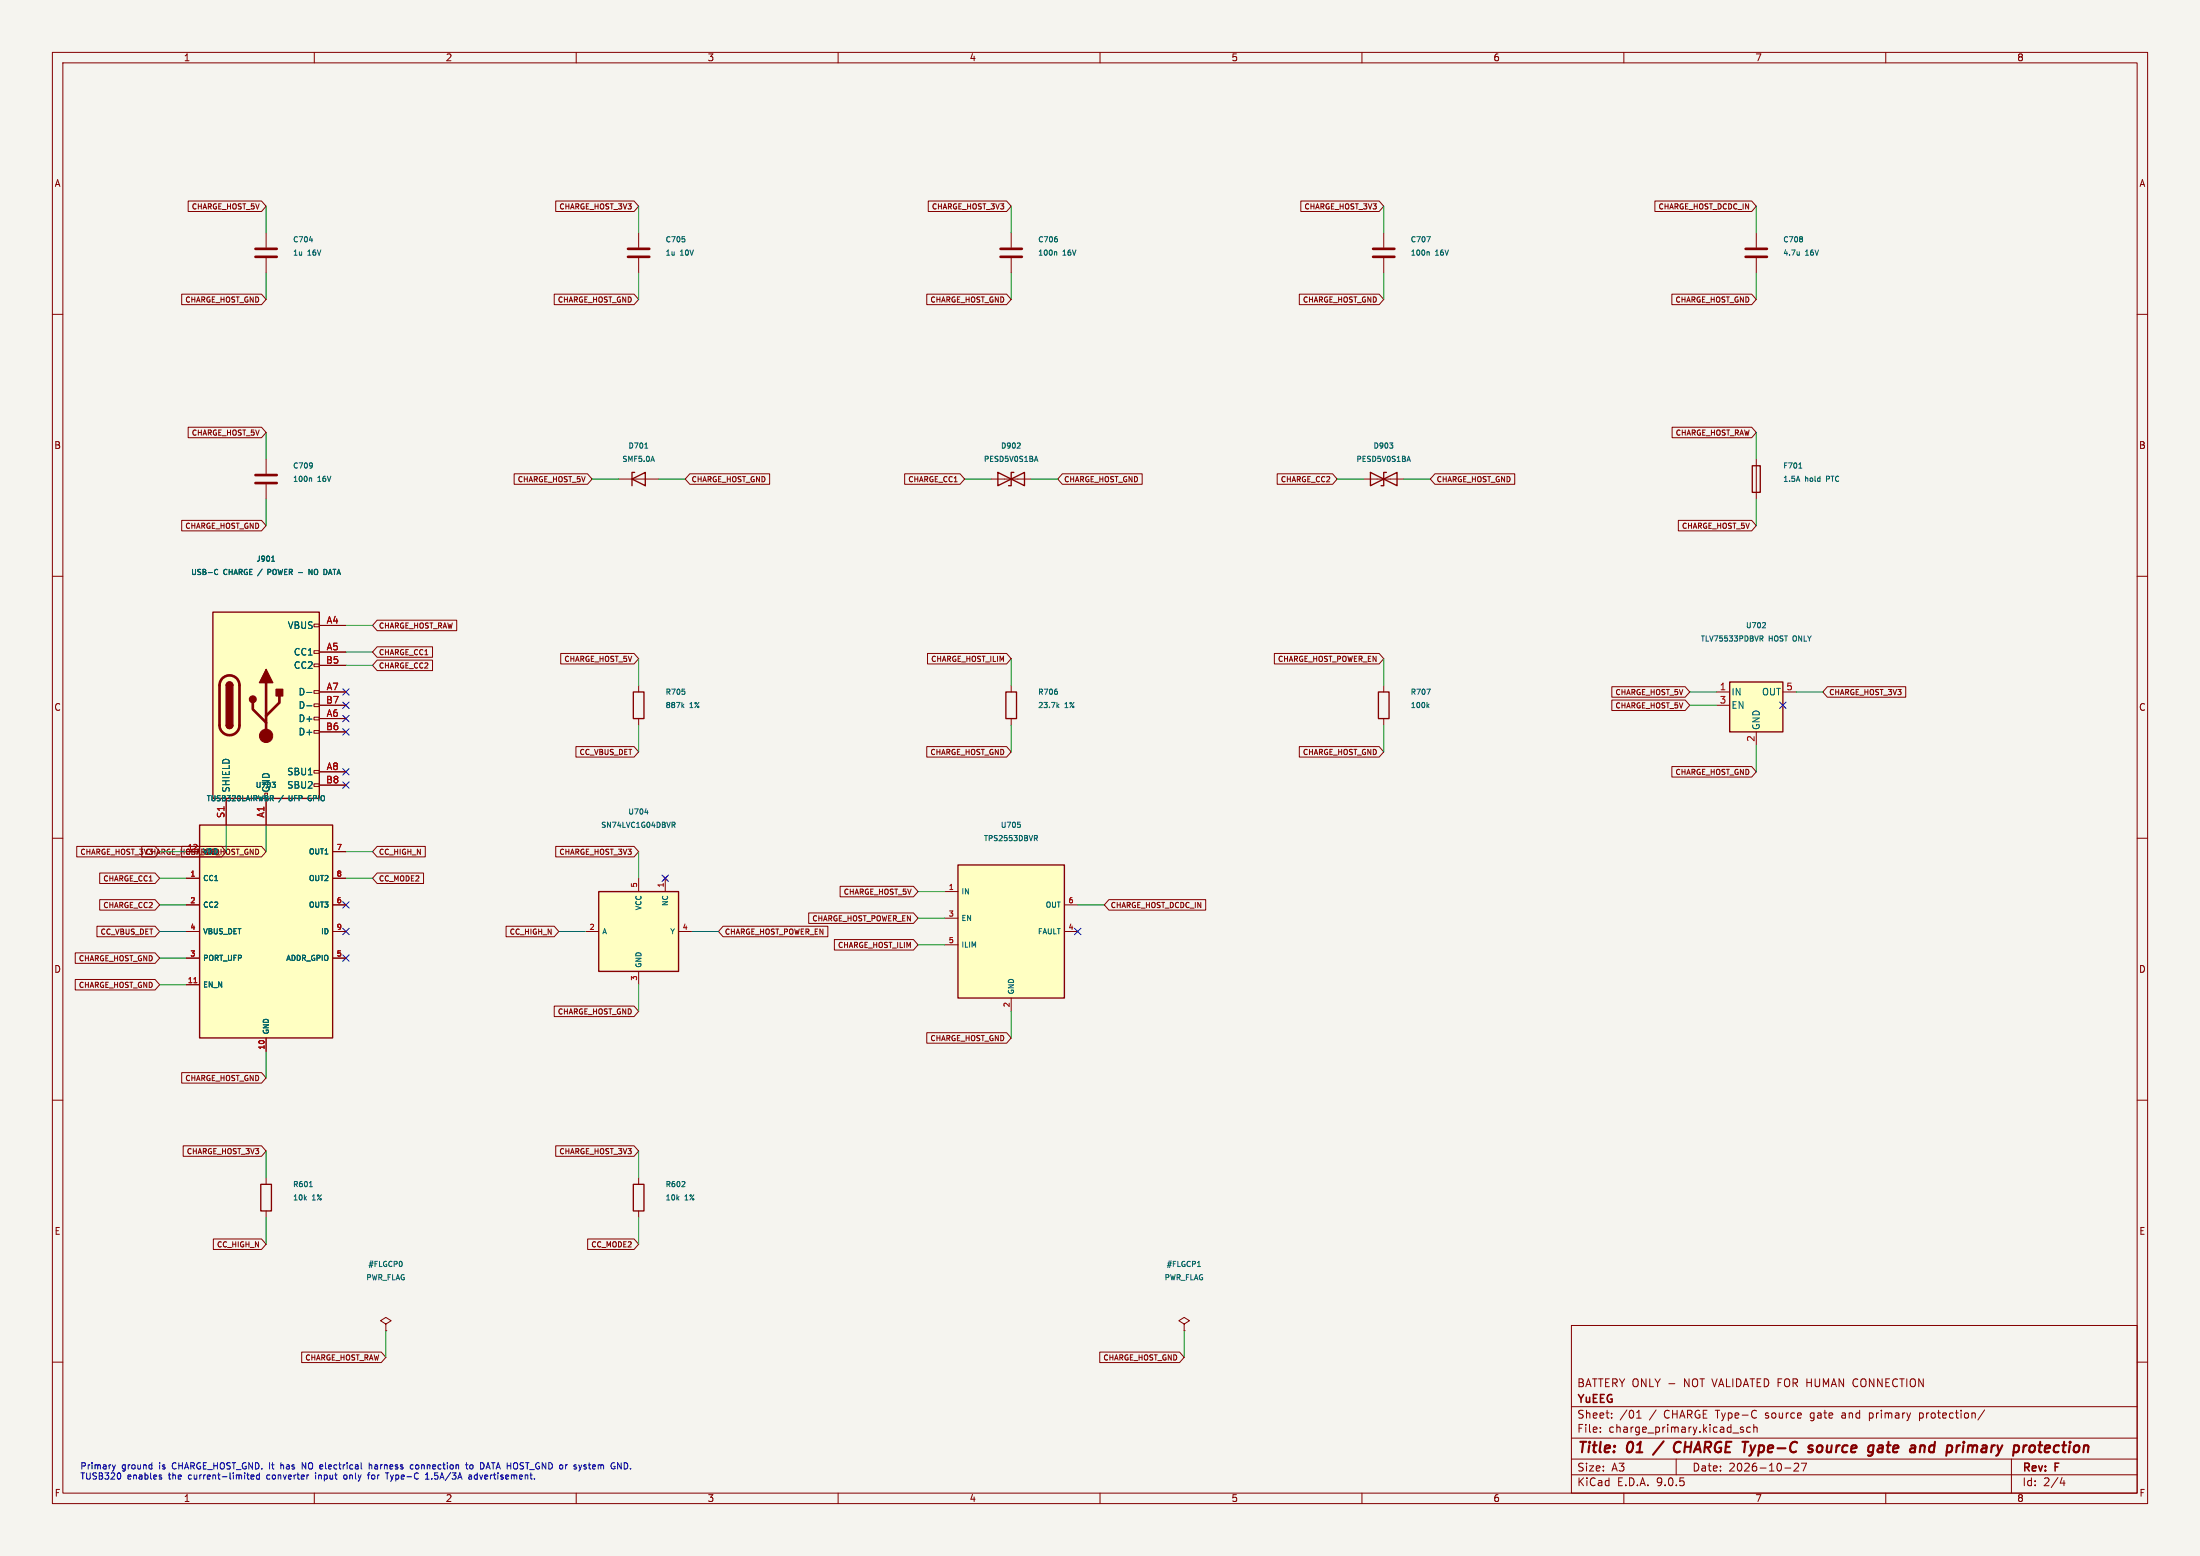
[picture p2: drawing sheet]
<svg xmlns="http://www.w3.org/2000/svg" width="420mm" height="297mm" viewBox="0 0 420 297" stroke-linecap="round" stroke-linejoin="round" font-family="sans-serif">
<path d="M0 0h420v297h-420z" fill="#f5f4ef" stroke="#f5f4ef" stroke-width=".19"/>
<g fill="none" stroke="#840000" stroke-width=".19">
<path d="M10 10h400v277h-400zM12 12h396v273h-396zM60 10v2M110 10v2M160 10v2M210 10v2M260 10v2M310 10v2M360 10v2M10 60h2M408 60h2M10 110h2"/>
<path d="M408 110h2M10 160h2M408 160h2M10 210h2M408 210h2M300 253h108v32h-108zM10 260h2M300 278.5h108M300 274.5h108M300 268.5h108M305.5 273.2v.2M305.5 272.5v.1"/>
<path d="M307.7 270.5v.2M307.7 269.8v.1M312.4 270.7h.9M312.4 269.6l.5-.4v1.5M320 278.5v3M332.8 272.5l-.4-.1-.2 .2 .1 .2 .5 .2v.3h-.6M334.2 272.5l-.5-.1-.3 .3 .2 .6h.6M334.8 272.5l.2-.1 .4 .1v.9M334.8 271.9v1.5M343.3 279.4v.5l-.9 .9h1M344.9 279.3l-.7 1.5M351.7 270.2v.4"/>
<path d="M356.9 270.6l.4 .1M356.9 269.7v1.5M357.3 269.7l-.4 .1M366.4 270.6l.5 .1M366.4 269.7v1.5M366.9 269.7l-.5 .1M378.9 269.1l-1.3 1.9M384 278.5v6.5M408 260h2M60 285v2M110 285v2M160 285v2"/>
<path d="M210 285v2M260 285v2M300 281.5h108M310 285v2M340.7 280.2h1.2M360 285v2M393.7 282l-.4 1.1h.9M394 282.6v1"/>
</g>
<g fill="none" stroke="#840000" stroke-width=".4">
<path d="M317.6 275.1l-2 2.6M320.5 275.2a1.07 1.07 0 0 0-.9 .8 1.07 1.07 0 0 0 .5 1.2l.5-.1M345.5 276.5h.3l.2 .3-.3 .4M345.6 275.9l.5 .1M347.8 276a.59 .59 0 0 0-.9 .3v.7a.53 .53 0 0 0 .8 0M358.6 276h.8l-.1 1.2M359.3 277.1l-.6 .1M359.4 276.3l-.8 .2M368.7 275.9l-.4 .4-.1 .5 .2 .3 .6 .1M375.8 275.9l-.2 1.3M376.5 276a.57 .57 0 0 0-.7 .1M389.1 275.9h.8"/>
<path d="M389.5 275.2l-.2 1.7v.2l.4 .1"/>
</g>
<path d="M182.9 165.1h20.3v25.4h-20.3z" fill="#ffffc2"/>
<path d="M192 132.1h2.1v5.1h-2.1zM182.9 165.1h20.3v25.4h-20.3z" fill="none" stroke="#840000" stroke-width=".25"/>
<path d="M50.8 87.6v2.8M50.8 92.5v2.8M193 130.8v1.3M193 137.2v1.2M180.3 170.2h2.6M180.3 175.3h2.6M203.2 172.7h2.5M203.2 177.8h2.5M180.3 180.3h2.6M193 190.5v2.5" fill="none" stroke="#840000" stroke-width=".19"/>
<path d="M59.2 91.2l.3 .2v.5M59.6 88.4v.7M59.6 88.8v.1M201.8 132v.4M201.9 134.7l.3 .4M202.2 134.4l-.4 .4M194.3 156.9h.5M194.7 157.4v.5M197.5 159.5h.3l.2 .2-.1 .3h-.4M197.7 160l.3 .5" fill="none" stroke="#006464" stroke-width=".19"/>
<path d="M48.8 90.7h4M48.8 92.2h4" fill="none" stroke="#840000" stroke-width=".51"/>
<path d="M40.6 116.8h20.4v35.6h-20.4z" fill="#ffffc2"/>
<g fill="none" stroke="#840000" stroke-width=".19">
<path d="M335.3 44.5v2.7M335.3 49.3v2.8M59.9 119.1h1.1v.5h-1.1zM61 119.4h5M59.9 124.2h1.1v.5h-1.1zM59.9 126.7h1.1v.6h-1.1zM59.9 131.8h1.1v.5h-1.1zM59.9 134.4h1.1v.5h-1.1zM59.9 136.9h1.1v.5h-1.1zM59.9 139.4h1.1v.6h-1.1zM61 124.5h5M61 127h5"/>
<path d="M61 132.1h5M61 134.6h5M61 137.2h5M61 139.7h5M43.2 152.4v5.1M50.5 151.4h.6v1h-.6zM50.8 152.4v5.1M59.9 147.1h1.1v.5h-1.1zM59.9 149.6h1.1v.5h-1.1zM61 147.3h5M61 149.9h5"/>
</g>
<path d="M40.6 116.8h20.4v35.6h-20.4zM43.2 130.8a.64 .64 0 0 1 .6-.6 .64 .64 0 0 1 .6 .6M43.2 138.4a.64 .64 0 0 0 .6 .7 .64 .64 0 0 0 .6-.7" fill="none" stroke="#840000" stroke-width=".25"/>
<path d="M333.2 47.5h4.1M333.2 49h4.1M42.5 129.5a1.9 1.9 0 0 1 2-.4 1.9 1.9 0 0 1 1.2 1.7v7.6a1.91 1.91 0 0 1-1.9 1.9 1.91 1.91 0 0 1-1.9-1.9v-7.7l.2-.7zM48.3 134.1v1.3l2.5 2.5M50.8 130.3v10.2M53.3 132.8v1.3l-2.5 2.6" fill="none" stroke="#840000" stroke-width=".51"/>
<g fill="#840000" stroke="#840000" stroke-width=".25">
<path d="M43.2 130.8h1.2v7.6h-1.2z"/>
<path d="M43.4 130.4a.64 .64 0 0 1 .7-.2 .64 .64 0 0 1 .3 .6h-1.2z"/>
<path d="M43.2 138.4h1.2a.64 .64 0 0 1-.6 .7 .64 .64 0 0 1-.6-.7z"/>
<path d="M50.8 127.8l1.3 2.5h-2.6z"/>
<path d="M52.7 131.6h1.3v1.2h-1.3z"/>
<circle cx="48.3" cy="133.5" r=".63"/>
</g>
<circle cx="50.8" cy="140.5" r="1.27" fill="#840000" stroke="#840000" stroke-width=".19"/>
<g fill="none" stroke="#006464" stroke-width=".19">
<path d="M343.5 48v.7M343.5 48.6l-.1 .1M344.1 45.3v.2M344.1 45.7v.4M41.1 108.7l.5 .1M41.6 109.6h-.5M50 108.6l-.8 1.3M51.1 109.2h.4M51.5 108.7h-.4v1M51.8 107.1h.6M52 106.3l.1-.2v1M57 109.3h.8"/>
<path d="M59 109.7v-1l.6 1M58.6 132.2h.9M58.6 134.7h.9"/>
</g>
<path d="M330.2 130.2h10.2v9.5h-10.2z" fill="#ffffc2"/>
<path d="M330.2 130.2h10.2v9.5h-10.2z" fill="none" stroke="#840000" stroke-width=".25"/>
<path d="M327.7 132.1h2.5M327.7 134.6h2.5M335.3 139.7v2.5M340.4 132.1h2.5" fill="none" stroke="#840000" stroke-width=".19"/>
<path d="M336.9 118.9l.1 .4-.6 .5h.6M336 121.4h.4l.2 .2-.1 .3h-.5M336.2 121.9l.4 .5" fill="none" stroke="#006464" stroke-width=".19"/>
<path d="M114.3 170.2h15.2v15.2h-15.2z" fill="#ffffc2"/>
<path d="M120.6 91.4l2.6-1.2v2.5zM121.2 90.2h-.6v2.5M190.5 90.2v2.5l5.1-2.5v2.5zM193.5 90.2h-.5v2.5h-.5M261.6 90.2v2.5l5.1-2.5v2.5zM264.7 90.2h-.5v2.5h-.5M334.5 88.9h1.5v5.1h-1.5zM114.3 170.2h15.2v15.2h-15.2zM49.8 226.1h2v5h-2zM120.9 226.1h2v5h-2z" fill="none" stroke="#840000" stroke-width=".25"/>
<g fill="none" stroke="#840000" stroke-width=".19">
<path d="M50.8 44.5v2.7M50.8 49.3v2.8M193 44.5v2.7M193 49.3v2.8M264.2 44.5v2.7M264.2 49.3v2.8M118.1 91.4h7.6M189.2 91.4h7.6M260.3 91.4h7.7M335.3 87.6v7.7M111.8 177.8h2.5M121.9 167.6v2.6"/>
<path d="M126.6 167.3l.8 .7M127 167.6v2.6M127.4 167.3l-.8 .7M129.5 177.8h2.6M121.9 185.4v2.6M50.8 224.8v1.3M50.8 231.1v1.3M121.9 224.8v1.3M121.9 231.1v1.3"/>
</g>
<g fill="none" stroke="#006464" stroke-width=".19">
<path d="M59.1 45.8h.6M201.4 48l.3 .2v.5M201.8 45.7v.4M272.4 45.2h.6l-.4 1M272.6 48l.3 .2v.5M123.1 85.5h.6M194.2 85.5h.6M194.7 84.6v.4M197.6 87.8h.4M197.8 87.1l.3 1M265.3 84.5h.6l-.3 .4M265.9 85v.4"/>
<path d="M268.7 87.8h.5M268.9 87.1l.4 1M343.4 89.4h.6M123.1 155.1h.6M128.3 156.9h.4l.2 .2-.1 .3-.5 .1M128.5 157.5l.4 .4M59.1 226.5h.5M130.1 226.5h.7M130.7 225.6v.3"/>
</g>
<path d="M48.8 47.5h4M48.8 49h4M191 47.5h4.1M191 49h4.1M262.1 47.5h4.1M262.1 49h4.1" fill="none" stroke="#840000" stroke-width=".51"/>
<path d="M38.1 157.5h25.4v40.6h-25.4z" fill="#ffffc2"/>
<path d="M120.9 132.1h2v5.1h-2zM263.1 132.1h2.1v5.1h-2.1zM38.1 157.5h25.4v40.6h-25.4z" fill="none" stroke="#840000" stroke-width=".25"/>
<g fill="none" stroke="#840000" stroke-width=".19">
<path d="M35.9 38.4h14l.9 1-.9 1h-14zM106.1 38.4h14.9l.9 1-.9 1h-14.9zM177.2 38.4h15l.8 1-.8 1h-15zM248.3 38.4h15l.9 1-.9 1h-15zM315.9 38.4h18.5l.9 1-.9 1h-18.5zM34.7 56.1h15.2l.9 1.1-.9 1h-15.2zM105.8 56.1h15.2l.9 1.1-.9 1h-15.2zM121.9 44.5v2.7M121.9 49.3v2.8M176.9 56.1h15.3l.8 1.1-.8 1h-15.3zM248 56.1h15.3l.9 1.1-.9 1h-15.3zM319.2 56.1h15.2l.9 1.1-.9 1h-15.2z"/>
<path d="M34.7 99.3h15.2l.9 1-.9 1h-15.2zM35.9 81.5h14l.9 1.1-.9 1h-14zM98.2 90.4h14l.8 1-.8 1h-14zM131.7 90.4h15.2v2h-15.2l-.9-1zM172.7 90.4h10.6l.8 1-.8 1h-10.6zM202.8 90.4h15.2v2h-15.2l-.9-1zM243.8 90.4h10.6l.9 1-.9 1h-10.6zM273.9 90.4h15.3v2h-15.3l-.9-1zM319.2 81.5h15.2l.9 1.1-.9 1h-15.2zM320.4 99.3h14l.9 1-.9 1h-14zM61 119.4h5M72 118.4h15.2v2h-15.2l-.9-1z"/>
<path d="M61 124.5h5M61 127h5M61 132.1h5M61 134.6h5M61 137.2h5M61 139.7h5M72 123.5h10.6v2h-10.6l-.9-1zM72 126h10.6v2h-10.6l-.9-1zM107 124.7h14l.9 1-.9 1h-14zM121.9 130.8v1.3M121.9 137.2v1.2M177.1 124.7h15.1l.8 1-.8 1h-15.1z"/>
<path d="M243.3 124.7h20l.9 1-.9 1h-20zM264.2 130.8v1.3M264.2 137.2v1.2M307.7 131.1h14l.9 1-.9 1h-14zM307.7 133.6h14l.9 1-.9 1h-14zM348.9 131.1h14.9v2h-14.9l-.9-1zM43.2 152.4v5.1M50.8 152.4v5.1M61 147.3h5M61 149.9h5M109.9 142.5h11.1l.9 1-.9 1h-11.1zM176.9 142.5h15.3l.8 1-.8 1h-15.3z"/>
<path d="M248 142.5h15.3l.9 1-.9 1h-15.3zM319.2 146.3h15.2l.9 1-.9 1h-15.2zM14.6 161.6h15l.9 1-.9 1h-15zM18.5 176.8h11.1l.9 1-.9 1h-11.1zM19 171.7h10.6l.9 1-.9 1h-10.6zM19 166.6h10.6l.9 1-.9 1h-10.6zM27.1 161.6h15.2l.9 1-.9 1h-15.2zM34.7 161.6h15.2l.9 1-.9 1h-15.2zM35.6 162.6h2.5M35.6 167.6h2.5M35.6 172.7h2.5M35.6 177.8h2.5"/>
<path d="M63.5 162.6h2.5M63.5 167.6h2.5M63.5 172.7h2.5M63.5 177.8h2.5M72 161.6h9.2v2h-9.2l-.9-1zM72 166.6h8.9v2h-8.9l-.9-1zM96.6 176.8h9.2l.9 1-.9 1h-9.2zM106.1 161.6h14.9l.9 1-.9 1h-14.9zM138 176.8h20v2h-20l-.8-1zM154.4 174.3h20l.9 1-.9 1h-20zM159.3 179.3h15.1l.9 1-.9 1h-15.1zM160.4 169.2h14l.9 1-.9 1h-14z"/>
<path d="M211.7 171.7h18.5v2h-18.5l-.9-1zM14.4 181.9h15.2l.9 1-.9 1h-15.2zM14.4 187h15.2l.9 1-.9 1h-15.2zM35.6 182.9h2.5M35.6 188h2.5M50.8 198.1v2.6M63.5 182.9h2.5M105.8 192h15.2l.9 1-.9 1h-15.2zM176.9 197.1h15.3l.8 1-.8 1h-15.3zM34.7 204.7h15.2l.9 1-.9 1h-15.2zM35 218.7h14.9l.9 1-.9 1h-14.9zM106.1 218.7h14.9l.9 1-.9 1h-14.9z"/>
<path d="M40.7 236.5h9.2l.9 1-.9 1h-9.2zM112.2 236.5h8.8l.9 1-.9 1h-8.8zM57.6 258.1h15.2l.9 1-.9 1h-15.2zM73.7 252.7l1-.6-1-.6-1.1 .6 1.1 .6v1.3M73.7 254h.1M209.9 258.1h15.3l.9 1-.9 1h-15.3zM226.1 252.7l1-.6-1-.6-1.1 .6 1.1 .6v1.3M226.1 254h.1"/>
</g>
<path d="M37 187.6h.6" fill="none" stroke="#a90000" stroke-width=".19"/>
<g fill="none" stroke="#006464" stroke-width=".19">
<path d="M130.7 45.7v.4M41.1 108.7l.5 .1M41.6 109.6h-.5M50 108.6l-.8 1.3M51.1 109.2h.4M51.5 108.7h-.4v1M51.8 107.1h.6M52 106.3l.1-.2v1M57 109.3h.8M59 109.7v-1l.6 1M58.6 132.2h.9M58.6 134.7h.9"/>
<path d="M130.3 134.7l.3 .4M130.6 134.4l-.4 .4M130.7 132v.4M272.4 131.5h.6l-.4 1M272.5 134.7l.3 .4M272.8 134.4l-.4 .4M51.8 152.4l.4 .5M51.9 149.3h.7l-.4 .4M52.1 151.9v.4M52.5 149.7v.6M58.8 152.1v.5M228.6 241.8h.6"/>
</g>
<path d="M119.9 47.5h4.1M119.9 49h4.1" fill="none" stroke="#840000" stroke-width=".51"/>
<g fill="none" stroke="#009600" stroke-width=".19">
<path d="M50.8 39.4v5.1M121.9 39.4v5.1M193 39.4v5.1M264.2 39.4v5.1M335.3 39.4v5.1M50.8 52.1v5.1M121.9 52.1v5.1M193 52.1v5.1M264.2 52.1v5.1M335.3 52.1v5.1M50.8 82.6v5M50.8 95.3v5"/>
<path d="M113 91.4h5.1M125.7 91.4h5.1M184.1 91.4h5.1M196.8 91.4h5.1M255.3 91.4h5M268 91.4h5M335.3 82.6v5M335.3 95.3v5M66 119.4h5.1M66 124.5h5.1M66 127h5.1M121.9 125.7v5.1"/>
<path d="M121.9 138.4v5.1M193 125.7v5.1M193 138.4v5.1M264.2 125.7v5.1M264.2 138.4v5.1M322.6 132.1h5.1M322.6 134.6h5.1M342.9 132.1h5.1M43.2 157.5v5.1M50.8 157.5v5.1M335.3 142.2v5.1M30.5 162.6h5.1"/>
<path d="M30.5 167.6h5.1M30.5 172.7h5.1M30.5 177.8h5.1M66 162.6h5.1M66 167.6h5.1M106.7 177.8h5.1M121.9 162.6v5M132.1 177.8h5.1M175.3 170.2h5M175.3 175.3h5M205.7 172.7h5.1M30.5 182.9h5.1"/>
<path d="M30.5 188h5.1M121.9 188v5M175.3 180.3h5M193 193v5.1M50.8 200.7v5M50.8 219.7v5.1M121.9 219.7v5.1M50.8 232.4v5.1M121.9 232.4v5.1M73.7 254v5.1M226.1 254v5.1"/>
</g>
<g fill="none" stroke="#000084" stroke-width=".19">
<path d="M65.4 139.1l1.2 1.2M65.4 134l1.2 1.2M65.4 131.5l1.2 1.2M65.4 136.6l1.2 1.2M66.6 139.1l-1.2 1.2M66.6 134l-1.2 1.2M66.6 131.5l-1.2 1.2M66.6 136.6l-1.2 1.2M339.8 134l1.2 1.2M341 134l-1.2 1.2M65.4 149.3l1.2 1.2M65.4 146.7l1.2 1.2"/>
<path d="M66.6 149.3l-1.2 1.2M66.6 146.7l-1.2 1.2M65.4 177.2l1.2 1.2M65.4 172.1l1.2 1.2M66.6 177.2l-1.2 1.2M66.6 172.1l-1.2 1.2M126.4 167l1.2 1.2M127.6 167l-1.2 1.2M205.1 177.2l1.2 1.2M206.3 177.2l-1.2 1.2M65.4 182.3l1.2 1.2M66.6 182.3l-1.2 1.2"/>
</g>
<g fill="none" stroke="#0000c2" stroke-width=".19">
<path d="M21.5 279.6l.2 .8M22 279.6l-.3 .8M28.9 279.6l.1 .1M29 279.2v1.2M53.6 279.2v1.2M54 279.6l-.4 .1M70.5 279.7h.4l.1 .7M70.5 279.2v1.2M78.9 279.7l-.4-.1-.2 .2 .1 .5h.5M79.5 279.7l-.2 .1 .2 .5M88.9 279.6h.4M89.1 279.2v1l.2 .2"/>
<path d="M90.3 279.8l-.2-.2-.4 .2 .1 .5 .3 .1 .2-.2M111.8 279.6l-.3 .2v.1l.3 .1M117.9 279.2l.7 1.2v-1.2M21.7 280.4l-.2 .4M23.1 281.6l-.1 .5M29 280.3l-.1 .1M30.5 281.9l.3 .1 .1 .2-.4 .1M30.5 281.5l.3 .1M47.3 282.3h.3M48 281.6v.7h.4M48.4 281.6l.1 .2-.6 .1M49.1 281.6l-.2 .2 .1 .4 .5 .1"/>
<path d="M49.5 281.1v1.2M51 281.6v.6M57.7 280.4v-1.2l.7 1.2M60.3 281.5v.8M66.1 281.6l-.2-.1-.3 .3 .1 .5h.4M70.1 281.5h.5M70.6 281.1l-.3 .2v1M81.2 282.3h.7M81.5 281.3l-.3 .2M81.6 281.1v1.2M82.4 282.2v.1M89.5 281.6h.5v.7"/>
<path d="M90 281.8l-.5 .2 .1 .3h.4M91 281.5l-.3 .1-.2 .2 .1 .4 .4 .1M92.8 280.4l.4-1.2 .4 1.2M92.9 280.1h.6M111.5 280.3l.3 .1"/>
</g>
<g font-size="2.8" fill="#840000">
<text x="301" y="277.9">Title:</text>
<text x="310.6" y="277.9">01</text>
<text x="321.2" y="277.9">CHARGE Type-C</text>
<text x="348.5" y="277.9">source</text>
<text x="360.7" y="277.9">gate</text>
<text x="369.5" y="277.9">and</text>
<text x="377.3" y="277.9">primary</text>
<text x="390.9" y="277.9">protection</text>
</g>
<g font-size="2.1" fill="#840000">
<text x="301" y="268.2">YuEEG</text>
<text x="301" y="265">BATTERY ONLY -</text>
<text x="321.6" y="265">NOT VALIDATED FOR HUMAN CONNECTION</text>
<text x="301" y="273.7">File:</text>
<text x="301" y="271">Sheet:</text>
<text x="307.1" y="273.7">charge_primary.kicad_sch</text>
<text x="309.2" y="271">/01</text>
<text x="314.9" y="271">/</text>
<text x="317.8" y="271">CHARGE Type-C</text>
<text x="337.4" y="271">source</text>
<text x="346.1" y="271">gate</text>
<text x="352.3" y="271">and</text>
<text x="357.7" y="271">primary</text>
<text x="367.4" y="271">protection/</text>
<text x="301" y="281.1">Size:</text>
<text x="307.6" y="281.1">A3</text>
<text x="323" y="281.1">Date:</text>
<text x="330" y="281.1">2026-10-27</text>
<text x="386" y="281.3">Rev:</text>
<text x="392.4" y="281.3">F</text>
<text x="301" y="283.9">KiCad</text>
<text x="308.7" y="283.9">E.D.A.</text>
<text x="316.3" y="283.9">9.0.5</text>
<text x="386" y="283.9">Id:</text>
<text x="390.1" y="283.9">2/4</text>
</g>
<g font-size="1.8" fill="#840000">
<text x="35" y="11.9">1</text>
<text x="85" y="11.9">2</text>
<text x="135" y="11.9">3</text>
<text x="185" y="11.9">4</text>
<text x="235" y="11.9">5</text>
<text x="285" y="11.9">6</text>
<text x="335" y="11.9">7</text>
<text x="385" y="11.9">8</text>
<text x="10.3" y="35.9">A</text>
<text x="408.3" y="35.9">A</text>
<text x="10.3" y="85.9">B</text>
<text x="408.2" y="85.9">B</text>
<text x="10.3" y="135.9">C</text>
<text x="408.2" y="135.9">C</text>
<text x="10.3" y="185.9">D</text>
<text x="408.2" y="185.9">D</text>
<text x="10.3" y="235.9">E</text>
<text x="408.3" y="235.9">E</text>
<text x="10.3" y="285.9">F</text>
<text x="35" y="286.9">1</text>
<text x="85" y="286.9">2</text>
<text x="135" y="286.9">3</text>
<text x="185" y="286.9">4</text>
<text x="235" y="286.9">5</text>
<text x="285" y="286.9">6</text>
<text x="335" y="286.9">7</text>
<text x="385" y="286.9">8</text>
<text x="408.3" y="285.9">F</text>
</g>
<g font-size="1.8" fill="#a90000">
<text x="62.2" y="119.1">A4</text>
<text x="62.2" y="124.2">A5</text>
<text x="62.2" y="126.7">B5</text>
<text x="62.2" y="131.8">A7</text>
<text x="328.2" y="131.8">1</text>
<text x="340.9" y="131.8">5</text>
<text x="62.2" y="134.4">B7</text>
<text x="62.2" y="136.9">A6</text>
<text x="328.2" y="134.4">3</text>
<text x="62.2" y="139.4">B6</text>
<text x="335" y="141.7" transform="rotate(-90 335 141.7)">2</text>
<text x="62.2" y="149.6">B8</text>
<text x="62.2" y="147.1">A8</text>
<text x="42.9" y="156.3" transform="rotate(-90 42.9 156.3)">S1</text>
<text x="50.5" y="156.2" transform="rotate(-90 50.5 156.2)">A1</text>
</g>
<g font-size="1.8" fill="#006464">
<text x="54.8" y="120.2">VBUS</text>
<text x="56" y="125.3">CC1</text>
<text x="56" y="127.9">CC2</text>
<text x="56.9" y="132.9">D-</text>
<text x="56.9" y="135.5">D-</text>
<text x="330.5" y="132.9">IN</text>
<text x="330.5" y="135.5">EN</text>
<text x="336.3" y="132.9">OUT</text>
<text x="56.9" y="138">D+</text>
<text x="56.9" y="140.6">D+</text>
<text x="336.1" y="139.4" transform="rotate(-90 336.1 139.4)">GND</text>
<text x="54.7" y="148.2">SBU1</text>
<text x="44" y="151.4" transform="rotate(-90 44 151.4)">SHIELD</text>
<text x="51.7" y="151.4" transform="rotate(-90 51.7 151.4)">GND</text>
<text x="54.7" y="150.7">SBU2</text>
</g>
<g font-size="1.7" fill="#0000c2">
<text x="15.2" y="280.8">Primary</text>
<text x="23.2" y="280.8">ground</text>
<text x="30.5" y="280.8">is</text>
<text x="33.2" y="280.8">CHARGE_HOST_GND. It</text>
<text x="54.3" y="280.8">has</text>
<text x="58.6" y="280.8">NO electrical</text>
<text x="71.8" y="280.8">harness</text>
<text x="79.9" y="280.8">connection</text>
<text x="90.8" y="280.8">to</text>
<text x="93.7" y="280.8">DATA HOST_GND or</text>
<text x="112.3" y="280.8">system</text>
<text x="119.6" y="280.8">GND.</text>
<text x="15.2" y="282.7">TUSB320</text>
<text x="24.3" y="282.7">enables</text>
<text x="32.4" y="282.7">the</text>
<text x="36.3" y="282.7">current-limited</text>
<text x="51.5" y="282.7">converter</text>
<text x="61" y="282.7">input</text>
<text x="66.6" y="282.7">only</text>
<text x="71.4" y="282.7">for</text>
<text x="75.1" y="282.7">Type-C</text>
<text x="82.9" y="282.7">1.5A/3A</text>
<text x="91.3" y="282.7">advertisement.</text>
</g>
<g font-size="1.4" fill="#840000">
<text x="36.5" y="40.2">CHARGE_HOST_5V</text>
<text x="106.6" y="40.2">CHARGE_HOST_3V3</text>
<text x="177.8" y="40.2">CHARGE_HOST_3V3</text>
<text x="248.9" y="40.2">CHARGE_HOST_3V3</text>
<text x="316.5" y="40.2">CHARGE_HOST_DCDC_IN</text>
<text x="35.2" y="57.9">CHARGE_HOST_GND</text>
<text x="106.3" y="57.9">CHARGE_HOST_GND</text>
<text x="177.5" y="57.9">CHARGE_HOST_GND</text>
<text x="248.6" y="57.9">CHARGE_HOST_GND</text>
<text x="319.7" y="57.9">CHARGE_HOST_GND</text>
<text x="36.5" y="83.3">CHARGE_HOST_5V</text>
<text x="319.8" y="83.3">CHARGE_HOST_RAW</text>
<text x="98.7" y="92.2">CHARGE_HOST_5V</text>
<text x="131.9" y="92.2">CHARGE_HOST_GND</text>
<text x="173.2" y="92.2">CHARGE_CC1</text>
<text x="203.1" y="92.2">CHARGE_HOST_GND</text>
<text x="244.4" y="92.2">CHARGE_CC2</text>
<text x="274.2" y="92.2">CHARGE_HOST_GND</text>
<text x="35.2" y="101.1">CHARGE_HOST_GND</text>
<text x="320.9" y="101.1">CHARGE_HOST_5V</text>
<text x="72.2" y="120.2">CHARGE_HOST_RAW</text>
<text x="72.2" y="125.3">CHARGE_CC1</text>
<text x="72.2" y="127.8">CHARGE_CC2</text>
<text x="107.6" y="126.5">CHARGE_HOST_5V</text>
<text x="177.6" y="126.5">CHARGE_HOST_ILIM</text>
<text x="243.8" y="126.5">CHARGE_HOST_POWER_EN</text>
<text x="308.2" y="132.9">CHARGE_HOST_5V</text>
<text x="308.2" y="135.4">CHARGE_HOST_5V</text>
<text x="349.1" y="132.9">CHARGE_HOST_3V3</text>
<text x="110.5" y="144.3">CC_VBUS_DET</text>
<text x="177.5" y="144.3">CHARGE_HOST_GND</text>
<text x="248.6" y="144.3">CHARGE_HOST_GND</text>
<text x="319.7" y="148.1">CHARGE_HOST_GND</text>
<text x="15.2" y="163.4">CHARGE_HOST_3V3</text>
<text x="27.6" y="163.4">CHARGE_HOST_GND</text>
<text x="35.2" y="163.4">CHARGE_HOST_GND</text>
<text x="72.2" y="163.4">CC_HIGH_N</text>
<text x="106.6" y="163.4">CHARGE_HOST_3V3</text>
<text x="19.6" y="173.5">CHARGE_CC2</text>
<text x="19.6" y="168.4">CHARGE_CC1</text>
<text x="72.2" y="168.4">CC_MODE2</text>
<text x="160.9" y="171">CHARGE_HOST_5V</text>
<text x="211.9" y="173.5">CHARGE_HOST_DCDC_IN</text>
<text x="19.1" y="178.6">CC_VBUS_DET</text>
<text x="97.2" y="178.6">CC_HIGH_N</text>
<text x="138.3" y="178.6">CHARGE_HOST_POWER_EN</text>
<text x="154.9" y="176.1">CHARGE_HOST_POWER_EN</text>
<text x="14.9" y="183.7">CHARGE_HOST_GND</text>
<text x="159.8" y="181.1">CHARGE_HOST_ILIM</text>
<text x="14.9" y="188.8">CHARGE_HOST_GND</text>
<text x="106.3" y="193.8">CHARGE_HOST_GND</text>
<text x="177.5" y="198.9">CHARGE_HOST_GND</text>
<text x="35.2" y="206.5">CHARGE_HOST_GND</text>
<text x="35.5" y="220.5">CHARGE_HOST_3V3</text>
<text x="106.6" y="220.5">CHARGE_HOST_3V3</text>
<text x="41.3" y="238.3">CC_HIGH_N</text>
<text x="112.7" y="238.3">CC_MODE2</text>
<text x="58.1" y="259.9">CHARGE_HOST_RAW</text>
<text x="210.5" y="259.9">CHARGE_HOST_GND</text>
</g>
<g font-size="1.4" fill="#006464">
<text x="55.8" y="46.4">C704</text>
<text x="127" y="46.4">C705</text>
<text x="198.1" y="46.4">C706</text>
<text x="269.2" y="46.4">C707</text>
<text x="340.3" y="46.4">C708</text>
<text x="55.8" y="49">1u</text>
<text x="58.7" y="49">16V</text>
<text x="127" y="49">1u</text>
<text x="129.8" y="49">10V</text>
<text x="198.1" y="49">100n</text>
<text x="202.9" y="49">16V</text>
<text x="269.2" y="49">100n</text>
<text x="274" y="49">16V</text>
<text x="340.3" y="49">4.7u</text>
<text x="344.6" y="49">16V</text>
<text x="55.8" y="89.6">C709</text>
<text x="118.7" y="88.4">SMF5.0A</text>
<text x="119.9" y="85.8">D701</text>
<text x="187.7" y="88.4">PESD5V0S1BA</text>
<text x="191" y="85.8">D902</text>
<text x="258.8" y="88.4">PESD5V0S1BA</text>
<text x="262.1" y="85.8">D903</text>
<text x="340.3" y="89.6">F701</text>
<text x="55.8" y="92.2">100n</text>
<text x="60.6" y="92.2">16V</text>
<text x="340.3" y="92.2">1.5A</text>
<text x="344.6" y="92.2">hold</text>
<text x="348.8" y="92.2">PTC</text>
<text x="48.9" y="107.4">J901</text>
<text x="36.4" y="109.9">USB-C</text>
<text x="42.6" y="109.9">CHARGE</text>
<text x="51.5" y="109.9">POWER</text>
<text x="59.9" y="109.9">NO</text>
<text x="63" y="109.9">DATA</text>
<text x="324.6" y="122.6">TLV75533PDBVR</text>
<text x="333.2" y="120.1">U702</text>
<text x="337.6" y="122.6">HOST ONLY</text>
<text x="127" y="135.3">887k</text>
<text x="127" y="132.8">R705</text>
<text x="131.6" y="135.3">1%</text>
<text x="198.1" y="135.3">23.7k</text>
<text x="198.1" y="132.8">R706</text>
<text x="203.2" y="135.3">1%</text>
<text x="269.2" y="135.3">100k</text>
<text x="269.2" y="132.8">R707</text>
<text x="39.3" y="153.1">TUSB320LAIRWBR</text>
<text x="48.7" y="150.6">U703</text>
<text x="53.3" y="153.1">/</text>
<text x="55.3" y="153.1">UFP</text>
<text x="59.3" y="153.1">GPIO</text>
<text x="119.8" y="155.7">U704</text>
<text x="114.6" y="158.2">SN74LVC1G04DBVR</text>
<text x="187.7" y="160.7">TPS2553DBVR</text>
<text x="191" y="158.2">U705</text>
<text x="38.7" y="163.3">VDD</text>
<text x="58.8" y="163.3">OUT1</text>
<text x="38.7" y="168.4">CC1</text>
<text x="38.7" y="173.4">CC2</text>
<text x="58.8" y="168.4">OUT2</text>
<text x="58.8" y="173.4">OUT3</text>
<text x="122.6" y="173.9" transform="rotate(-90 122.6 173.9)">VCC</text>
<text x="127.7" y="173.1" transform="rotate(-90 127.7 173.1)">NC</text>
<text x="183.5" y="170.9">IN</text>
<text x="199.5" y="173.4">OUT</text>
<text x="38.7" y="178.5">VBUS_DET</text>
<text x="61.2" y="178.5">ID</text>
<text x="114.9" y="178.5">A</text>
<text x="127.8" y="178.5">Y</text>
<text x="183.5" y="176">EN</text>
<text x="198" y="178.5">FAULT</text>
<text x="38.7" y="183.6">PORT_UFP</text>
<text x="54.5" y="183.6">ADDR_GPIO</text>
<text x="122.6" y="184.8" transform="rotate(-90 122.6 184.8)">GND</text>
<text x="183.5" y="181.1">ILIM</text>
<text x="38.7" y="188.7">EN_N</text>
<text x="193.8" y="189.9" transform="rotate(-90 193.8 189.9)">GND</text>
<text x="51.5" y="197.5" transform="rotate(-90 51.5 197.5)">GND</text>
<text x="55.8" y="226.8">R601</text>
<text x="127" y="226.8">R602</text>
<text x="55.8" y="229.3">10k</text>
<text x="59.6" y="229.3">1%</text>
<text x="127" y="229.3">10k</text>
<text x="130.7" y="229.3">1%</text>
<text x="69.8" y="244.6">PWR_FLAG</text>
<text x="70.2" y="242">#FLGCP0</text>
<text x="222.2" y="244.6">PWR_FLAG</text>
<text x="222.6" y="242">#FLGCP1</text>
</g>
<g font-size="1.4" fill="#a90000">
<text x="35.7" y="162.3">12</text>
<text x="36.2" y="167.4">1</text>
<text x="64.2" y="162.3">7</text>
<text x="64.2" y="167.4">8</text>
<text x="36.2" y="172.5">2</text>
<text x="64.2" y="172.5">6</text>
<text x="121.7" y="169.5" transform="rotate(-90 121.7 169.5)">5</text>
<text x="126.7" y="169.5" transform="rotate(-90 126.7 169.5)">1</text>
<text x="181" y="169.9">1</text>
<text x="203.9" y="172.5">6</text>
<text x="36.2" y="177.5">4</text>
<text x="64.2" y="177.5">9</text>
<text x="112.4" y="177.5">2</text>
<text x="130.2" y="177.5">4</text>
<text x="181" y="175">3</text>
<text x="203.9" y="177.5">4</text>
<text x="36.2" y="182.6">3</text>
<text x="64.2" y="182.6">5</text>
<text x="181" y="180.1">5</text>
<text x="35.7" y="187.7">11</text>
<text x="121.7" y="187.3" transform="rotate(-90 121.7 187.3)">3</text>
<text x="192.8" y="192.4" transform="rotate(-90 192.8 192.4)">2</text>
<text x="50.5" y="200.5" transform="rotate(-90 50.5 200.5)">10</text>
</g>
</svg>
